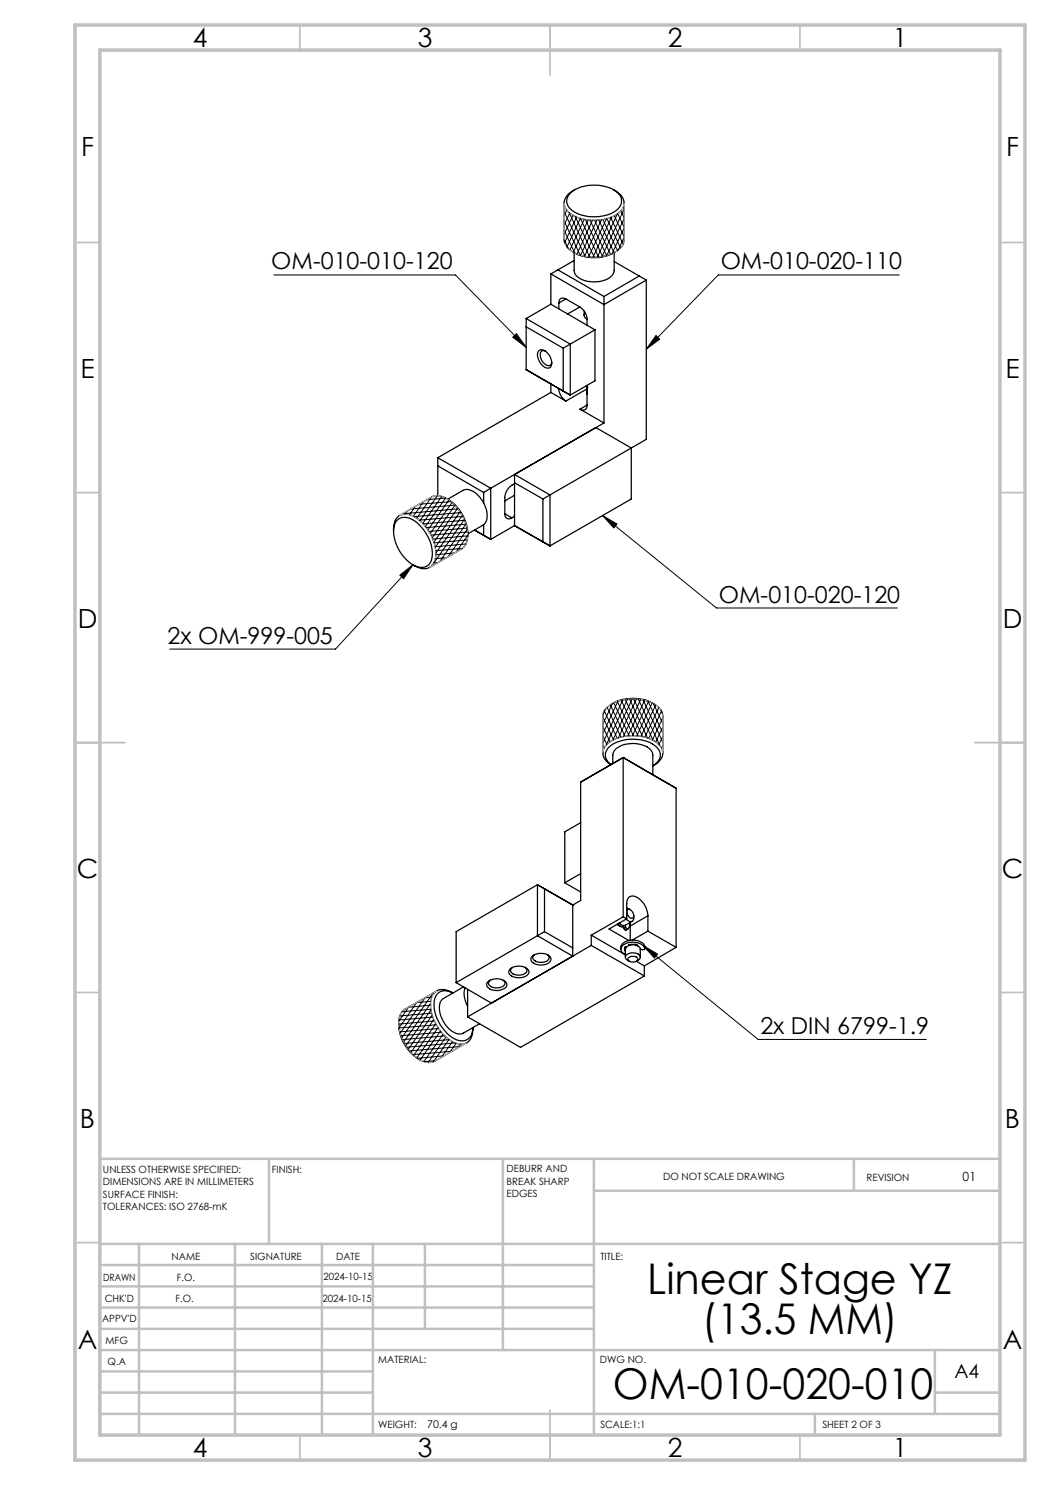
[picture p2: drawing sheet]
<svg xmlns="http://www.w3.org/2000/svg" width="210mm" height="297mm" viewBox="0 0 210 297" stroke-linecap="round" stroke-linejoin="round" font-family="sans-serif">
<g fill="none" stroke="#000" stroke-width=".25">
<path d="M114.2 38.5a8.1 8.1 0 0 1 9.4 .1 2.26 2.26 0 0 1-.8 3.8 8.3 8.3 0 0 1-8.5-.4 2.14 2.14 0 0 1-.1-3.5zM114.9 38a2.88 2.88 0 0 0-1.9 3.4 5.9 5.9 0 0 0 5.2 2.7 7.7 7.7 0 0 0 6-2 2.38 2.38 0 0 0-.6-3.6l-.9-.5M110.2 54.8l10.6 6.1 8.5-4.9M110.2 54.8v6.1M111.6 54l9.2 5.3M112.8 40.6v7.3a3.4 3.4 0 0 0 2.6 2.9 8.9 8.9 0 0 0 8.5-1 2.49 2.49 0 0 0 .9-1.9v-7.3M113.2 59.8l2.8 1.6a2.97 2.97 0 0 1 1.4 2.5v1.1M113.2 59.8a.86 .86 0 0 0-1-.1 .86 .86 0 0 0-.4 .9M113.2 59.8l-1.4 .8M114.6 50.4a8.5 8.5 0 0 0 8.5 0M114.8 50.5v3.6a2.42 2.42 0 0 0 2.1 2 5.7 5.7 0 0 0 5.6-1.1l.3-.9v-3.6M114.8 52.1l-4.6 2.7"/>
<path d="M120.8 59.3v25.3M122.8 52.3l5 2.9M127.8 55.2l-7 4.1M127.8 55.2l1.5 .8M129.3 56v31.9l-19.3 11.1M105.2 73.9h.1M105.2 65.4l7.4 4.2M105.2 63.7v10.2M105.2 63.7l8.9 5.1M105.2 73.9l8.9 5.1M107.7 70.2a1.14 1.14 0 0 1 1.8 .4 2.32 2.32 0 0 1 .5 2.9 1.77 1.77 0 0 1-2.1-1.2l-.4-1.2zM109.1 70.2a.79 .79 0 0 0-1 .2 .79 .79 0 0 0 0 1 1.85 1.85 0 0 0 1.9 1.7l.3-.6"/>
<path d="M110.2 60.9l8.8 5.1M110.2 60.9l-5 2.8M110.2 78.5l3 1.7M110.2 78.5l-22.6 13M110.2 76.8v1.7M111.8 77.7a3.2 3.2 0 0 0 1.4 2.5M111.8 60.6v1.2M111.8 77.7h.1M112.6 69.6v8.6l1.5 .8M114.1 68.8l-1.5 .8M114.1 68.8v10.2M116 61.4l-2.5 1.4"/>
<path d="M116.8 62.8a.84 .84 0 0 0 .6 1M116.8 62.2v.8M117.2 77.3l.2 .1M117.3 77.4l.1 1.5M117.3 77.8l-4.1 2.4M117.4 77.4h.1M117.4 77.1v3.9M119 66v10.2l-4.9 2.8M119 66l-4.9 2.8M87.6 91.5l10.5 6.1M87.6 93.2l9.1 5.3M87.6 91.5v7.6"/>
<path d="M89.3 99.7a8.5 8.5 0 0 1 4.3 7.4M89.6 99.8l3-1.7a2.92 2.92 0 0 1 3.4 1.4 4.9 4.9 0 0 1 1.2 4.9l-.6 .6-3 1.8M96.7 98.5v2.1M98.1 97.6v10.3M98.1 97.6l-1.4 .9M102.9 96.7a3.3 3.3 0 0 0-1.9 2.8v3.3M102.9 99.1l-1.9 1.1M102.9 96.6l5.7 3.2M108.6 99.8v8.6M110 99l-7.1-4.1v10.2M110 99l-1.4 .8M110 99v10.2"/>
<path d="M116 81.8l4.8 2.8M117.4 81a.85 .85 0 0 1-.4 1 .85 .85 0 0 1-1-.2M117.4 81l-1.4 .8M119.2 85.5l7.1 4.1v10.2l-16.3 9.4M120.8 84.6l-22.7 13M78.7 106.2a2.92 2.92 0 0 1 1.9-3.4 5.8 5.8 0 0 1 4.9 3 7.3 7.3 0 0 1 1.3 6.7 2.56 2.56 0 0 1-3.9 .7l-.3-.2M79.5 104a2.74 2.74 0 0 1 3.5 .2 8 8 0 0 1 3.3 7.8 2.2 2.2 0 0 1-3.3 1.2 8.1 8.1 0 0 1-4.2-8zM79.9 103.1l6.4-3.7a3.3 3.3 0 0 1 3.7 .8 9.2 9.2 0 0 1 3.5 7.7 2.68 2.68 0 0 1-1.2 1.9l-6.4 3.7M94.9 106l3.2 1.9M96.7 104.9v2.2l1.4 .8M101 102.8a.86 .86 0 0 0 .4 .9 .86 .86 0 0 0 1-.1M101 102.8l1.4 .8"/>
<path d="M102.9 105.1h.1M102.9 105.1l7.1 4.1M102.9 105.1l-4.8 2.8M102.9 103.3l-.5 .3M122.2 152.9a2.21 2.21 0 0 1-1.1-2 2.21 2.21 0 0 1 1.2-1.9 8.4 8.4 0 0 1 8.6 .1 2.25 2.25 0 0 1 1.2 2.1 2.25 2.25 0 0 1-1.5 2 2.72 2.72 0 0 0 1.7-3.6 6.8 6.8 0 0 0-6.2-2.5 6.8 6.8 0 0 0-5.1 2.2 2.49 2.49 0 0 0 1.2 3.7M122.3 140.8a8.6 8.6 0 0 1 8.5 0M122.6 152.7v-1.8a3.2 3.2 0 0 1 3.4-2.2 4.3 4.3 0 0 1 4.5 1.9l.1 4.3M124.6 151.5h.1M124.6 151.5l-8.5 4.9v23.7l-1.6 .9M124.6 151.5v31.9M124.6 151.5l10.6 6.2M130.8 140.8a9.1 9.1 0 0 0-9.1 .4 2.58 2.58 0 0 0-1.1 2.1v7.3"/>
<path d="M130.8 140.8l.9 .7a2.43 2.43 0 0 1 .9 1.8v7.3M135.2 157.7v31.8M107.5 176.9v10.2M107.5 176.9l7 4.1M107.5 176.9l-16.3 9.4v10.2M108.9 177.8v8.5M113 176.6l3.1 1.8M116.1 174.7l-3.1 1.9M116.1 164.5l-3.1 1.9v10.2M87 198.4a2.92 2.92 0 0 1 3.6 .2 2.29 2.29 0 0 0-2.6-.2 2.29 2.29 0 0 0-1.2 2.2 8.3 8.3 0 0 0 4.5 7.4 2.21 2.21 0 0 0 3.2-2.1l.1-.4a2.88 2.88 0 0 1-1.9 3.3 5.8 5.8 0 0 1-4.9-3 7.8 7.8 0 0 1-1.5-6.2zM87.3 198.2l-6.3 3.7a3.7 3.7 0 0 0-1.1 4.3 8.6 8.6 0 0 0 5 6.1 2.5 2.5 0 0 0 2.1-.1l6.3-3.6M92.7 197.4l-4 2.3a2.74 2.74 0 0 0-.6 3.2 5.5 5.5 0 0 0 3.6 3.9h.7l3.5-2.1"/>
<path d="M93 197.6a4.7 4.7 0 0 0 .5 3.7M93.5 197.9v5.5M97.6 196.4a2.71 2.71 0 0 1 3.7 .3 1.04 1.04 0 0 1-1 1.2 2.44 2.44 0 0 1-3-.8zM98.1 196a.75 .75 0 0 0-.4 .9 .75 .75 0 0 0 .8 .5 2.02 2.02 0 0 0 2.5-.6l-.1-.4-.3-.4M102 193.8a2.75 2.75 0 0 1 3.7 .3 1.22 1.22 0 0 1-1.3 1.4 2.24 2.24 0 0 1-2.6-.9l-.1-.3zM102.5 193.5a.77 .77 0 0 0-.3 .9 .77 .77 0 0 0 .7 .5 2.04 2.04 0 0 0 2.5-.7l-.1-.4-.2-.3M106.4 191.3a2.71 2.71 0 0 1 3.7 .3 1.21 1.21 0 0 1-1.3 1.4 2.27 2.27 0 0 1-2.6-1v-.3zM106.9 190.9a.77 .77 0 0 0-.3 .9 .77 .77 0 0 0 .7 .5 2.05 2.05 0 0 0 2.5-.6l-.1-.5-.2-.3M107.5 187.1l7 4.1M107.5 187.1l-16.3 9.4M108.9 186.3l-1.4 .8M108.9 186.3l5.6 3.3"/>
<path d="M114.5 181h.1M114.5 181v10.2M114.5 191.2l-16.2 9.4-7.1-4.1M118.3 187v2.1M118.3 189.1l-24.8 14.3M118.3 187l6.8 4M118.3 189.1l10.6 6.1M123.5 184.9l.2 .2a.8 .8 0 0 0 1 .2M123.8 184.7l.3 .1M124.6 185.1l.2 .5M124.6 183.4l-6.3 3.6M124.6 183.4l.7 .4"/>
<path d="M124.8 185.6l.2 .4 .6-.2M124.9 189.6l.2 .3M125 185.1l.1 .4M125.1 189.4a.59 .59 0 0 0 0 .8M125.1 189.8a1.77 1.77 0 0 1 2.7-.4l.3 .4M125.1 189.4v.2zM125.1 189.8v1.6M125.1 185.5l.2 .3h.3M125.1 185.5l-.3 .1M125.3 189.4h-.2M125.3 181.6l.7 .3M125.3 183.8l-3.5 2 4 2.3"/>
<path d="M125.5 182a1.09 1.09 0 0 1 1.2 1.4 .61 .61 0 0 1-.6 .2 .61 .61 0 0 1-.5-.4l-.3-.9zM125.7 191.6a1.31 1.31 0 0 1 1.9 .1 1.08 1.08 0 0 1-1.9 .4l-.1-.2zM125.8 189v.1l.4-.2h.8l.4 .1v.1v-.1M125.9 192.3l-.4-.3a.72 .72 0 0 1-.4-.8 .72 .72 0 0 1 .8-.5 1.61 1.61 0 0 1 2.2 .7l-.2 .4-.6 .5 1.6 .9M125.9 188.9v.2M126 188.9v.1M126 185.2v-.7l-.1 .8-.3 .5M126 185.2v2.9M126.2 188.9h-.2M126.4 184.3l-1.5 .8a1.18 1.18 0 0 1-1-.5M126.8 183.2v.4a.69 .69 0 0 1-.5 .7 .69 .69 0 0 1-.8-.3l-.3-.2M127 188.9h.1"/>
<path d="M127.1 189h.1M127.2 188.9l-.1 .1M128.1 189.8l.5 .2 .4-.2a2.02 2.02 0 0 0-2.2-1.3 2.44 2.44 0 0 0-2.6 1.2 1.21 1.21 0 0 0 .9 1.2M128.1 189.8v1.6M128.9 193.2v2M128.9 195.2l-24.8 14.3-10.6-6.1M129 189.3a2.53 2.53 0 0 0-3.1-1.2 1.59 1.59 0 0 0-1.7 1.7M129 189.3h.1M129 189.3v.5M129.6 183.2a4.3 4.3 0 0 0-2.9-4 1.24 1.24 0 0 0-1.4 1.5v3.1M129.6 186.2l5.6 3.3M129.6 183.2v3"/>
<path d="M129.6 186.2l-3.2 1.8M129.6 183.2l-3.6 2M135.2 189.5l-6.3 3.7M79.7 204.6a8.4 8.4 0 0 0 4.3 7.3"/>
</g>
<g fill="none" stroke="#000" stroke-width=".2">
<path d="M54.8 55h36.3l14.1 14.5M112.8 47.9l.9 1.8M112.8 46.1l2.1 4.5M112.8 44.2l3.2 6.8M112.8 42.3l4.2 9M112.9 41.1l-.1 .1M113.3 42l-.5 1.1M113.8 42.5l4.1 8.9M113.9 42.6l-1.1 2.4M114.6 43.1l-1.8 3.7M115 43.3l3.9 8.1M115.3 43.4l-2.4 5.1"/>
<path d="M116.1 43.7l-2.7 5.7M116.1 43.7l3.6 7.7M116.8 43.9l-2.8 6.1M117.1 43.9l3.4 7.4M117.7 44l-3 6.4M118 44l3.3 7.1M118.5 44.1l-3.1 6.7M118.9 44.1l3.2 6.8M119.4 44.1l-3.3 6.9M119.8 44l3 6.5M120.3 44l-3.4 7.2M120.6 43.9l2.9 6.2"/>
<path d="M121.3 43.8l-3.6 7.6M121.4 43.7l2.7 5.9M122.1 43.5l2.5 5.3M122.3 43.4l-3.7 8M122.9 43.2l1.9 4.2M123.5 42.8l-4 8.6M123.5 42.8l1.3 2.7M124.2 42.2l.6 1.5-3.4 7.4M124.7 41.4l.1 .3M124.8 41.8l-4.4 9.5M124.8 45.5l-2.4 5.2M124.8 47.4l-1.2 2.7"/>
<path d="M179.8 55h-36.1l-14.4 14.8M102.6 67.4l.7-.7 1.9 2.8zM131.2 67.1l.7 .7-2.6 2zM86.3 99.4l-2.9 4.2M87.5 99.1l-3.5 5M88.4 99.3l-3.8 5.4M89.1 99.6l-4 5.7M89.1 99.6l-3.7 .3M80 115l2.6-2-1.9 2.7zM81.5 102.2l-.5 .6M82.6 113l-15.5 16.8h-33.2M83.1 101.3l-1.2 1.6"/>
<path d="M84.7 100.3l-2 2.9M85.3 105.5l7.9-.7-5.3 7.5M86 113.4h.1M86.5 113l-.2 .2M87.7 112.5l-.9 .1M89.3 111.5l-2.2 .2M89.8 100l-4.2 6M90.2 100.3l-6.5 .6M90.4 100.5l-4.4 6.2M90.9 110.6l-3.7 .3M90.9 101l-8.8 .8M91 101.1l-4.5 6.4"/>
<path d="M91.5 101.7l-4.7 6.7M91.6 101.8l-11.1 1M92 102.4l-4.9 7M92.1 102.5l-9.2 .8M92.5 103.1l-5.3 7.5M92.5 109.7l-5.3 .4M92.5 103.3l-8.6 .7M92.9 103.9l-6.2 8.7M92.9 104.1l-8.2 .7M93.2 108.8l-6.2 .6M93.4 105.6l-7.6 .7M93.5 105.9l-3.9 5.5"/>
<path d="M93.5 108l-6.6 .6M93.5 106.4l-7.3 .6M93.6 107.1l-2.4 3.4M93.6 107.2l-7 .6M120.5 103.1l22.8 18.5h36.2M120.5 103.1l2.9 1.7-.6 .8zM124.6 140l-4 8.6M125.1 139.9l3.4 7.4M125.5 139.8l-4.3 9.2M125.9 139.8l3.6 7.8M126.4 139.8l-3.8 8.2M126.8 139.8l3.8 8.2"/>
<path d="M127.3 139.8l-3.6 7.8M127.7 139.8l4.3 9.3M128.1 139.9l-3.4 7.4M128.6 140l4 8.5M120.6 150.5h.1M120.6 149l.2 .6M120.6 147.2l.8 1.7M120.6 145.3l1.4 3.1M120.6 143.4l2.1 4.6M120.9 142.2l2.5 5.5M121.1 141.8l-.5 1.1M121.4 141.5l2.8 5.9"/>
<path d="M122.1 141l2.9 6.2M122.5 140.7l-1.9 4.1M122.8 140.6l3 6.6M123.5 140.3l3.2 6.8M123.6 140.3l-3 6.4M124.2 140l3.4 7.2M128.9 140l-3.3 7.2M129.6 140.3l3 6.3M129.7 140.3l-3.2 6.8M130.4 140.6l-3 6.6M130.7 140.8l1.9 3.9M131.1 141l-2.9 6.3"/>
<path d="M131.8 141.5l-2.8 5.9M132.2 142l.3 .7M132.3 142.2l-2.5 5.5M132.5 150.3l.1 .1M132.6 143.5l-2.1 4.5M132.6 145.4l-1.4 3M132.6 147.3l-.8 1.6M132.6 149.2l-.3 .4M85.1 199.5l-5.1 7.1M86.3 199.5l-1.4 .1M86.7 198.5l-6.3 9M86.8 198.6h-.3"/>
<path d="M128.6 189.1l23 18.8h33.7M128.6 189.1l2.9 1.7-.6 .8zM80.9 208.7l8.9-.8-3.1 4.5M81.8 201.4l-2.1 2.9M83.4 200.4l-3.6 5.2 7.4-.6M86.1 200.8l-5.3 7.6M86.1 201l-4.5 .5M86.1 200.3l-2.8 .2M86.1 201.9l-5.7 .4M86.2 202l-5 7.2M86.3 202.6l-6.4 .6M86.4 203.1l-4.7 6.7"/>
<path d="M86.5 203.4l-6.7 .6M86.7 203.9l-4.5 6.6M86.9 204.2l-7.2 .6M87.1 204.8l-4.3 6.2M87.2 212.1l-2.4 .2M87.6 205.5l-4.2 6.1M87.7 205.7l-7.7 .7M88.1 206.2l-4.1 5.8M88.3 206.4l-8.1 .7M88.6 206.9l-3.8 5.4M88.8 211.2l-5.3 .5M88.9 207.2l-8.4 .7"/>
<path d="M89.2 207.4l-3.6 5.1M90.4 210.3l-7.8 .6M90.5 208.3l-2.2 3.2M91 208.6l-9.6 .8M91.2 208.7l-1.3 1.8M92 209.3l-10 .9M92.1 208.8l-.6 .8M93.2 208.7h.1"/>
</g>
<path d="M112.8 40.6a3.7 3.7 0 0 0 3 3 8.7 8.7 0 0 0 8.2-1.3l.2-.1a2.31 2.31 0 0 0 .6-1.6v7.3a3.6 3.6 0 0 1-3 3 8.8 8.8 0 0 1-8.2-1.2l-.6-.9-.2-.9zM79.9 103.1l6.4-3.7a3.2 3.2 0 0 1 3.6 .7 8.9 8.9 0 0 1 3.5 8.1l-.2 .7-.6 .7-6.7 3.9a3.9 3.9 0 0 0 1.1-4.5 8.7 8.7 0 0 0-5.2-6.1l-.9-.1zM121.2 141.7a7.9 7.9 0 0 1 6.8-1.8 5.4 5.4 0 0 1 4.4 2.5l.2 .6v7.6a3.7 3.7 0 0 0-3-3 9.1 9.1 0 0 0-8 1.1l-.4 .3a2.08 2.08 0 0 0-.6 1.6v-7.3a2.08 2.08 0 0 1 .6-1.6zM80.5 202.2l6.8-4a3.2 3.2 0 0 0-1.2 3.4 9 9 0 0 0 5.1 7.1l1.2 .1 .9-.2-6.3 3.6a3.2 3.2 0 0 1-3.6-.7 9.1 9.1 0 0 1-3.6-7.8l.2-.8z" fill="none" stroke="#c0c0c0" stroke-width=".2"/>
<g fill="none" stroke="#c0c0c0" stroke-width=".35">
<path d="M60 5v5M110 5v10M160 5v5M15 48.5h5M200 48.5h5M15 98.5h5M200 98.5h5M15 148.5h10M195 148.5h10M15 198.5h5M200 198.5h5M15 248.5h5"/>
<path d="M200 248.5h5M60 287v5M110 282v10M160 287v5"/>
</g>
<g fill="none" stroke="#c0c0c0" stroke-width=".5">
<path d="M53.8 231.8v17M100.6 231.8v38.2M118.8 231.8v55.2M118.8 238.2h81.2M170.8 231.8v6.4M200 231.8h-180v55.2M20 248.8h180M20 257.3h98.8M20 253h98.8M27.8 248.8v38.2M47 248.8v38.2M64.4 248.8v38.2"/>
<path d="M74.6 248.8v38.2M85 248.8v17M20 265.8h98.8M20 261.5h98.8M20 278.5h54.6M20 274.3h54.6M20 270h180M187 278.5h13M187 270v12.8M20 282.8h180M163 282.8v4.2"/>
</g>
<path d="M15 5h190v287h-190zM20 10h180v277h-180z" fill="none" stroke="#c0c0c0" stroke-width=".7"/>
<path d="M131.2 67.1l.7 .7-2.6 2zM120.5 103.1l2.9 1.7-.6 .8zM102.6 67.4l.7-.7 1.9 2.8zM80 115l2.6-2-1.9 2.7zM128.6 189.1l2.9 1.7-.6 .8z" fill="#000"/>
<g font-size="8.5">
<text x="129.4" y="258.8">Linear Stage YZ</text>
<text x="140.4" y="266.9">(13.5 MM)</text>
<text x="122.6" y="279.7">OM-010-020-010</text>
</g>
<g font-size="5.3">
<text x="38.5" y="9.5">4</text>
<text x="83.5" y="9.5">3</text>
<text x="133.6" y="9.5">2</text>
<text x="178.6" y="9.5">1</text>
<text x="16.2" y="31.3">F</text>
<text x="201.2" y="31.3">F</text>
<text x="16.1" y="75.5">E</text>
<text x="201.1" y="75.5">E</text>
<text x="15.5" y="125.5">D</text>
<text x="200.5" y="125.5">D</text>
<text x="15.4" y="175.5">C</text>
<text x="200.4" y="175.5">C</text>
<text x="16" y="225.5">B</text>
<text x="201" y="225.5">B</text>
<text x="15.5" y="269.8">A</text>
<text x="200.5" y="269.8">A</text>
<text x="38.5" y="291.5">4</text>
<text x="83.5" y="291.5">3</text>
<text x="133.6" y="291.5">2</text>
<text x="178.6" y="291.5">1</text>
</g>
<g font-size="4.7">
<text x="54.3" y="53.9">OM-010-010-120</text>
<text x="144.1" y="53.9">OM-010-020-110</text>
<text x="143.8" y="120.5">OM-010-020-120</text>
<text x="33.5" y="128.8">2x OM-999-005</text>
<text x="152.1" y="206.8">2x DIN 6799-1.9</text>
</g>
<text font-size="3.9" x="190.9" y="275.5">A4</text>
<text font-size="2.5" x="192.5" y="236.1">01</text>
<text font-size="2.1" x="85.4" y="285.6">70.4 g</text>
<g font-size="2">
<text x="20.6" y="234.6">UNLESS OTHERWISE SPECIFIED:</text>
<text x="20.6" y="237.1">DIMENSIONS ARE IN MILLIMETERS</text>
<text x="20.6" y="239.6">SURFACE FINISH:</text>
<text x="54.4" y="234.6">FINISH:</text>
<text x="101.3" y="234.5">DEBURR AND</text>
<text x="101.3" y="237">BREAK SHARP</text>
<text x="101.3" y="239.5">EDGES</text>
<text x="132.6" y="236">DO NOT SCALE DRAWING</text>
<text x="173.3" y="236.2">REVISION</text>
<text x="20.6" y="242.1">TOLERANCES: ISO 2768-mK</text>
<text x="34.3" y="252">NAME</text>
<text x="50" y="251.9">SIGNATURE</text>
<text x="67.2" y="251.9">DATE</text>
<text x="120.1" y="251.9">TITLE:</text>
<text x="20.6" y="256.1">DRAWN</text>
<text x="35.3" y="256.1">F.O.</text>
<text x="64.7" y="255.9">2024-10-15</text>
<text x="20.9" y="260.3">CHK'D</text>
<text x="35.1" y="260.3">F.O.</text>
<text x="64.5" y="260.3">2024-10-15</text>
<text x="20.4" y="264.4">APPV'D</text>
<text x="21.1" y="268.8">MFG</text>
<text x="21.5" y="273">Q.A</text>
<text x="75.6" y="272.5">MATERIAL:</text>
<text x="120" y="272.5">DWG NO.</text>
<text x="75.6" y="285.5">WEIGHT:</text>
<text x="120.1" y="285.6">SCALE:1:1</text>
<text x="164.5" y="285.6">SHEET 2 OF 3</text>
</g>
</svg>
